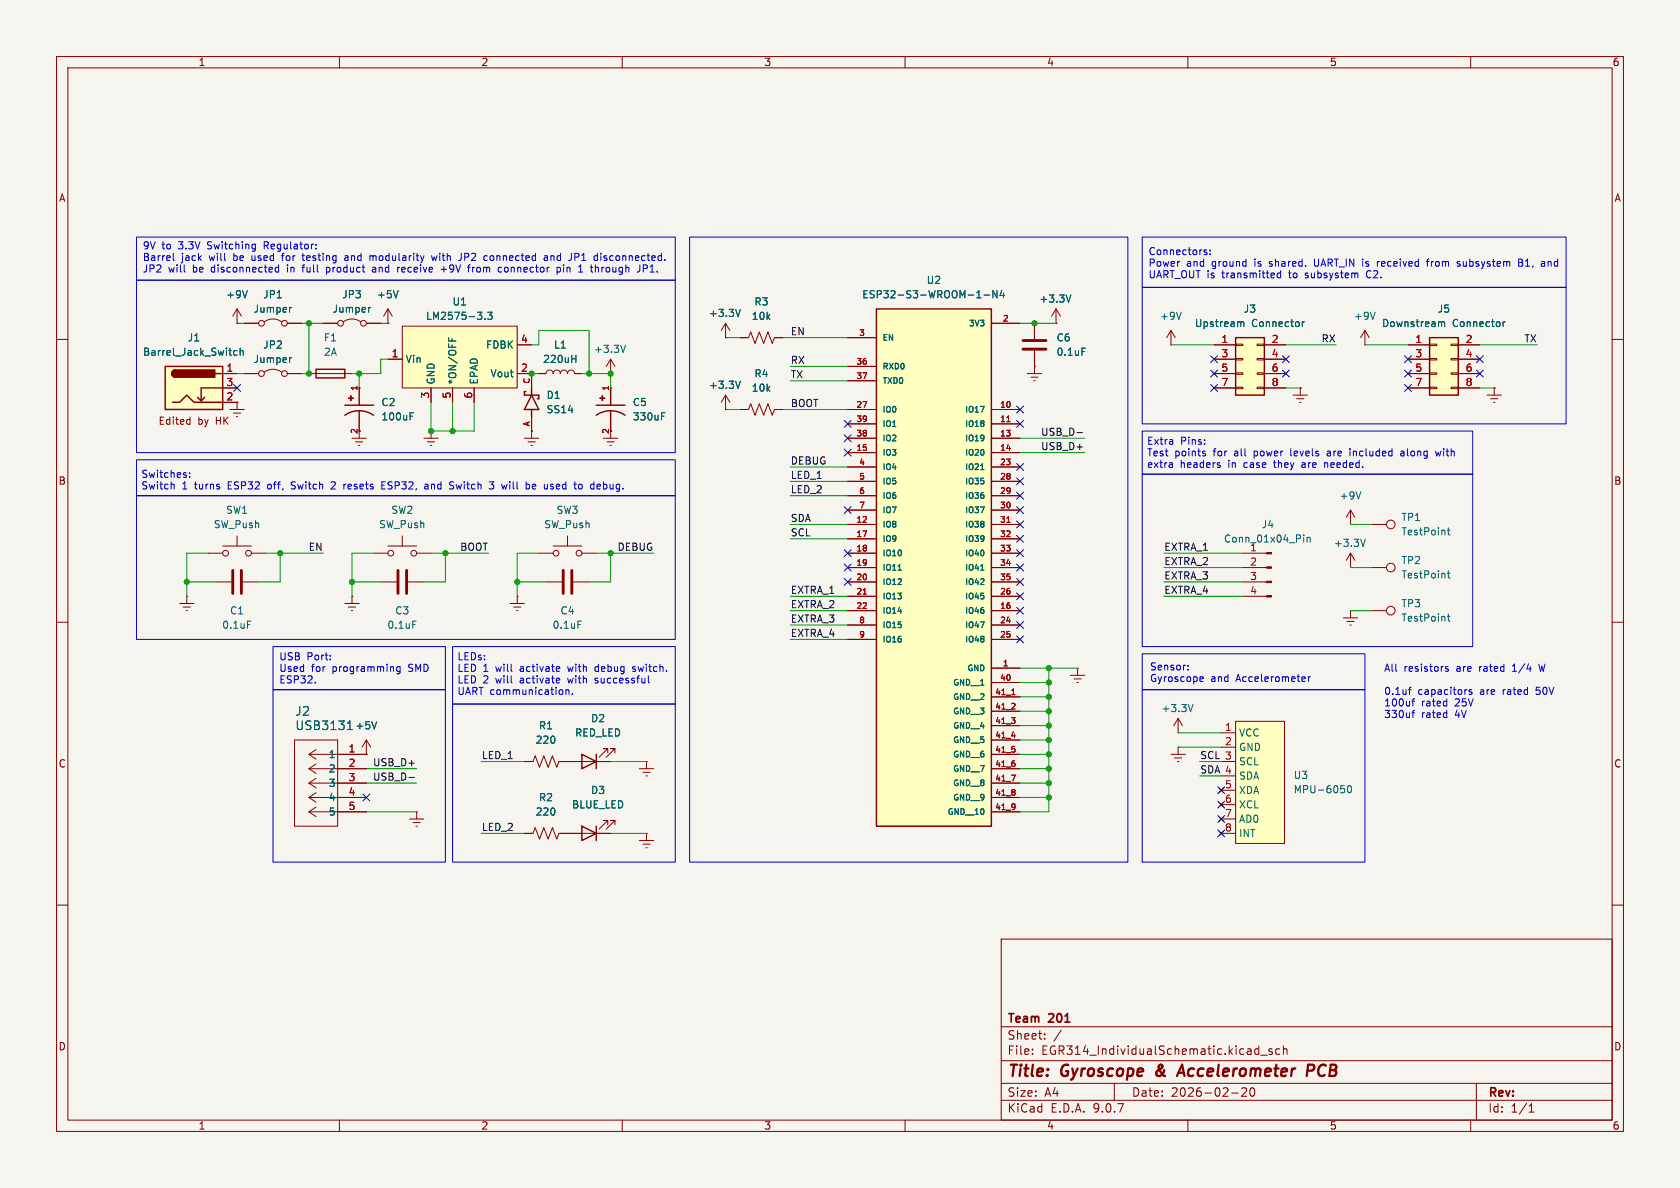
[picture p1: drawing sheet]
<svg xmlns="http://www.w3.org/2000/svg" width="297mm" height="210mm" viewBox="0 0 297 210" stroke-linecap="round" stroke-linejoin="round" font-family="sans-serif">
<path d="M0 0h297v210h-297z" fill="#f5f4ef" stroke="#f5f4ef" stroke-width=".18"/>
<g fill="none" stroke="#840000" stroke-width=".18">
<path d="M10 10h277v190h-277zM12 12h273v186h-273zM60 10v2M110 10v2M160 10v2M210 10v2M260 10v2M128.3 59.7h.1M128.3 57.2l-.8 1.2M128.3 57.2l.7 1.2M128.3 57.2v2.5M182.9 57.2v2.7"/>
<path d="M10 60h2M128.3 72.4h.1M128.3 69.9v2.5M128.3 69.9l-.8 1.2M128.3 69.9l.7 1.2M182.9 62v2.8M285 60h2M10 110h2M285 110h2M10 160h2M177 166h108v32h-108zM285 160h2"/>
<path d="M60 198v2M110 198v2M160 198v2M177 194.5h108M177 191.5h108M177 187.5h108M177 181.5h108M182.5 186.3v.1M182.5 185.5v.1M184.7 183.6v.1M184.7 182.8v.1M187.6 182.1l-1.3 2"/>
<path d="M197 191.5v3M210 198v2M217.7 193.2h1.2M219.5 192.4l.6-.1 .2 .1 .1 .3-.9 1.1h.9M221.1 192.4l.2-.1a.81 .81 0 0 1 .6 .6 .81 .81 0 0 1-.3 .8l-.1 .1a.81 .81 0 0 1-.4-1.4zM222.1 185.4l.4 .1M222.5 184.9v1.5M222.5 186.3l-.4 .1M222.9 186.5h1.1M224.9 185.5l-.4-.1-.2 .2 .1 .2 .5 .2v.3h-.6M226.2 185.5l-.4-.1-.3 .3v.4l.2 .2h.5M226.9 185.5l.2-.1 .4 .1v.9"/>
<path d="M226.9 184.9v1.5M260 198v2M261 191.5v6.5M270.3 196.6h.9M270.3 195.5l.4-.4v1.5"/>
</g>
<path d="M204.6 189.4a.53 .53 0 0 0 0 .7M208.1 190.2l.9-2 .4 2M208.3 189.6h1M231.1 189.3h.8a.55 .55 0 0 0 .4-.5 .55 .55 0 0 0-.3-.6h-.7l-.3 2" fill="none" stroke="#840000" stroke-width=".4"/>
<path d="M180.8 60.2h4.1M180.8 61.7h4.1" fill="none" stroke="#840000" stroke-width=".51"/>
<path d="M130.9 54.7l-.4 1.3M130.9 67.4l-.4 1.3M191.3 61.5h.6" fill="none" stroke="#006464" stroke-width=".18"/>
<path d="M218.4 59.7h5.1v10.2h-5.1z" fill="#ffffc2"/>
<path d="M218.4 59.7h5.1v10.2h-5.1zM93 69.2h-.3v.7h2.5v.6h-.2M94 68.6v1.3M94 72.4v1.3M94 69.9l1.2 2.5h-2.5zM105.4 73.4a4.4 4.4 0 0 1 5.1 0M105.4 71.6h5.1M107.9 68.6v3M107.9 72.6v3.6" fill="none" stroke="#840000" stroke-width=".25"/>
<g fill="none" stroke="#840000" stroke-width=".18">
<path d="M74.9 77.5h2.6M75.6 78.1h1.2M76.1 78.7h.2M76.2 76.2h.1M76.2 76.2v1.3M94 66v2.6M94 73.7v2.5M214.6 61h3.8M214.6 63.5h3.8M214.6 66h3.8M214.6 68.6h3.8M218.4 60.8h1.3v.3h-1.3z"/>
<path d="M218.4 63.4h1.3v.2h-1.3zM218.4 65.9h1.3v.3h-1.3zM218.4 68.5h1.3v.2h-1.3zM222.2 60.8h1.3v.3h-1.3zM222.2 63.4h1.3v.2h-1.3zM222.2 65.9h1.3v.3h-1.3zM222.2 68.5h1.3v.2h-1.3zM223.5 61h3.8M223.5 63.5h3.8M223.5 66h3.8M223.5 68.6h3.8"/>
</g>
<path d="M219.3 56.9v.2M219.3 57.1v.6M219.3 57.1l.2-.2h.3l.1 .8M230.2 56.9v.8M230.6 56.9l-.4 .2M117 73.6h.4M117 73h.6" fill="none" stroke="#006464" stroke-width=".18"/>
<g fill="#840000" stroke="#840000" stroke-width=".18">
<path d="M106.4 69.9h.1v.9h-.1z"/>
<path d="M106 70.3h.9v.2h-.9z"/>
</g>
<path d="M71.1 57.7h20.3v10.9h-20.3z" fill="#ffffc2"/>
<g fill="none" stroke="#840000" stroke-width=".18">
<path d="M71.1 57.7h20.3v10.9h-20.3zM241.3 58.4l-.8 1.3M241.3 58.4l.8 1.3M241.3 58.4v2.6M40.6 72.4h2.6M41.3 73h1.2M41.8 73.7h.2M41.9 71.1h.1M41.9 71.1v1.3M68.6 63.5h2.5M76.2 68.6v2.5M80 68.6v2.5"/>
<path d="M83.8 68.6v2.5M91.4 61h2.6M91.4 66h2.6M241.3 61h.1M262.9 69.9h2.5M263.5 70.5h1.3M264 71.1h.3M264.2 68.6h.1M264.2 68.6v1.3M90.2 106.7h2.5M90.8 107.3h1.3M91.3 108h.3"/>
<path d="M91.4 105.4h.1M91.4 105.4v1.3"/>
</g>
<path d="M79.3 59.7v.6M79.9 59.9v.4M85.7 56.3v.2M86.2 55.2h.8l-.4 .5 .3 .1v.5l-.1 .2-.6-.2M243.1 55.2l-.4 1.3" fill="none" stroke="#006464" stroke-width=".18"/>
<path d="M252.7 59.7h5.1v10.2h-5.1z" fill="#ffffc2"/>
<path d="M252.7 59.7h5.1v10.2h-5.1z" fill="none" stroke="#840000" stroke-width=".25"/>
<g fill="none" stroke="#840000" stroke-width=".18">
<path d="M130.8 59.7h1.5l.4-1 .8 2 .7-2 .8 2 .8-2 .7 2 .4-1h1.5M181.6 66h2.5M182.2 66.7h1.3M182.8 67.3h.2M182.9 64.8h.1M182.9 64.8v1.2M248.9 61h3.8M248.9 63.5h3.8M248.9 66h3.8M248.9 68.6h3.8M252.7 60.8h1.3v.3h-1.3zM252.7 63.4h1.3v.2h-1.3z"/>
<path d="M252.7 65.9h1.3v.3h-1.3zM252.7 68.5h1.3v.2h-1.3zM256.5 60.8h1.3v.3h-1.3zM256.5 63.4h1.3v.2h-1.3zM256.5 65.9h1.3v.3h-1.3zM256.5 68.5h1.3v.2h-1.3zM257.8 61h3.8M257.8 63.5h3.8M257.8 66h3.8M257.8 68.6h3.8M61 106.7h2.5M61.6 107.3h1.3"/>
<path d="M62.1 108h.3M62.2 105.4h.1M62.2 105.4v1.3M67.3 102.9h2.8M72.1 102.9h2.8M96.5 102.9h2.8M101.3 102.9h2.8M64.8 133.4h.1M64.8 130.8l-.8 1.3M64.8 130.8l.7 1.3M64.8 130.8v2.6"/>
</g>
<path d="M254.5 56.9l.3 .2M254.8 57.1l.2-.2h.3l.1 .8M254.8 57.1v.6M265.7 56.9v.8M266.1 56.9l-.4 .2M73 109.8h.6M102.2 109.8h.6M66.6 127.6l-.4 1.2" fill="none" stroke="#006464" stroke-width=".18"/>
<path d="M70.4 100.8v4.1M71.9 100.8v4.1M99.6 100.8v4.1M101.1 100.8v4.1" fill="none" stroke="#840000" stroke-width=".51"/>
<path d="M154.9 54.6h20.4v91.5h-20.4z" fill="#ffffc2"/>
<path d="M154.9 54.6h20.4v91.5h-20.4z" fill="none" stroke="#840000" stroke-width=".25"/>
<g fill="none" stroke="#840000" stroke-width=".18">
<path d="M41.9 57.2h.1M41.9 54.6l-.8 1.3M41.9 54.6l.8 1.3M41.9 54.6v2.6M68.6 57.2h.1M68.6 54.6l-.8 1.3M68.6 54.6l.7 1.3M68.6 54.6v2.6M149.9 59.7h5M175.3 57.2h5M186.7 57.2h.1M186.7 54.6l-.8 1.3"/>
<path d="M186.7 54.6l.8 1.3M186.7 54.6v2.6M43.2 66h2.5M46.7 65.8a2.54 2.54 0 0 1 3.1 0M50.8 66h2.5M92.7 77.5h2.5M93.3 78.1h1.3M93.9 78.7h.2M94 76.2h.1M94 76.2v1.3M106.7 77.5h2.5M107.3 78.1h1.3"/>
<path d="M107.8 78.7h.3M107.9 66h.1M107.9 63.5l-.7 1.3M107.9 63.5l.8 1.3M107.9 63.5v2.5M107.9 76.2v1.3M130.8 72.4h1.5l.4-1 .8 2 .7-2 .8 2 .8-2 .7 2 .4-1h1.5M149.9 64.8h5M149.9 67.3h5M149.9 72.4h5M149.9 74.9h5M149.9 77.5h5"/>
<path d="M175.3 72.4h5M175.3 74.9h5M175.3 77.5h5M149.9 80h5M149.9 82.6h5M149.9 85.1h5M149.9 87.6h5M149.9 90.2h5M149.9 92.7h5M149.9 95.3h5M149.9 97.8h5M175.3 80h5"/>
<path d="M175.3 82.6h5M175.3 85.1h5M175.3 87.6h5M175.3 90.2h5M175.3 92.7h5M175.3 95.3h5M175.3 97.8h5M149.9 100.3h5M149.9 102.9h5M149.9 105.4h5M149.9 108h5M149.9 110.5h5"/>
<path d="M149.9 113h5M175.3 100.3h5M175.3 102.9h5M175.3 105.4h5M175.3 108h5M175.3 110.5h5M175.3 113h5M175.3 118.1h5M52.1 130.8h7.6v15.3h-7.6zM54.6 133.4h10.2M54.6 135.9h10.2M54.6 138.4h10.2"/>
<path d="M54.6 133.4l1.3 .8M54.6 135.9l1.3 .8M54.6 138.4l1.3 .9M55.9 132.5l-1.3 .9M55.9 135l-1.3 .9M55.9 137.6l-1.3 .8M175.3 120.7h5M175.3 123.2h5M175.3 125.7h5M175.3 128.3h5M175.3 130.8h5M175.3 133.4h5"/>
<path d="M175.3 135.9h5M175.3 138.4h5M54.6 141h10.2M54.6 143.5h10.2M54.6 141l1.3 .8M54.6 143.5l1.3 .9M55.9 140.1l-1.3 .9M55.9 142.7l-1.3 .8M72.4 144.8h2.5M73 145.4h1.3M73.5 146.1h.3M73.7 143.5h.1"/>
<path d="M73.7 143.5v1.3M175.3 141h5M175.3 143.5h5"/>
<circle cx="46.2" cy="66" r=".51"/>
<circle cx="50.3" cy="66" r=".51"/>
</g>
<g fill="none" stroke="#006464" stroke-width=".18">
<path d="M43.7 51.4l-.4 1.2M70.4 51.4l-.4 1.2M172.7 52.6h.7M174 52.2h.9M176.3 51.4v1.2l-.8-1.2v1.2M177.1 51.3l-.3 .9h.8M177.4 51.8v.8M189.3 52.1l-.4 1.3M51.6 63.2l-.3 .2M110.6 61l-.4 1.3M173.4 83h.6M158.8 100.8h.5"/>
<path d="M173.4 100.8h.6M61.4 129h.9M61.4 127.9l.5-.5v1.6"/>
</g>
<g fill="none" stroke="#a90000" stroke-width=".18">
<path d="M178 74.5h.6M178 92.3h.6M152.6 105h.6M178.8 125.3h.6M178.8 126.9h.6l-.3 .4M178.8 137h.7l-.4 1M178.9 122.8h.5M178.9 130.1h.6M179.4 124.4v.4M179.4 127.4v.4M179.4 132.4v.5M179.4 135v.4"/>
<path d="M179.4 139.7v.2M179.4 140.1v.4M179.4 142.2v.7M179.4 142.5v.1"/>
</g>
<path d="M29.2 64.8h10.2v7.6h-10.2z" fill="#ffffc2"/>
<path d="M29.2 64.8h10.2v7.6h-10.2zM30.5 71.1h1.2l1.3-1.2 1.3 1.2h5.1M31 65.4a.64 .64 0 0 0-.6 .6 .64 .64 0 0 0 .6 .7M36.2 70.2l-.6 .7M38.1 66h1.3M39.4 68.6h-3.8v2.3l-.7-.7M55.9 65.3h5.1v1.5h-5.1zM61 73.4a4.4 4.4 0 0 1 5 0M61 71.6h5M63.5 68.6v3M63.5 72.6v3.6" fill="none" stroke="#840000" stroke-width=".25"/>
<g fill="#840000" stroke="#840000" stroke-width=".25">
<path d="M30.5 65.6l.5-.2v1.3a.63 .63 0 0 1-.6-.4 .63 .63 0 0 1 .1-.7z"/>
<path d="M31 65.4h7v1.3h-7z"/>
</g>
<g fill="none" stroke="#840000" stroke-width=".18">
<path d="M43.2 57.2h2.5M46.7 56.9a2.54 2.54 0 0 1 3.1 0M50.8 57.2h2.5M57.1 57.2h2.6M60.7 56.9a2.54 2.54 0 0 1 3.1 0M64.8 57.2h2.5M33.2 74.2h.4M33.6 73.7v1.3M33.6 74.9l-.4 .1M39.4 66h2.5M39.4 68.6h2.5M39.4 71.1h2.5"/>
<path d="M54.6 66h7.6M62.2 77.5h2.6M62.9 78.1h1.2M63.4 78.7h.2M63.5 76.2v1.3M95.2 66h1.3a.64 .64 0 0 1 .7-.6 .64 .64 0 0 1 .6 .6 .64 .64 0 0 1 .6-.6 .64 .64 0 0 1 .7 .6 .64 .64 0 0 1 .6-.6 .64 .64 0 0 1 .6 .6 .64 .64 0 0 1 .7-.6 .64 .64 0 0 1 .6 .6h1.3M36.8 97.8h2.6M39.4 96.5h5M41.9 94.7v1.8M44.4 97.8h2.6M66 97.8h2.6M68.6 96.5h5.1"/>
<path d="M71.1 94.7v1.8M73.7 97.8h2.5M219.7 97.8h4.2M238.8 97.8l-.8 1.3M238.8 97.8l.7 1.3M238.8 97.8v2.5M242.6 92.7h2.5M31.7 106.7h2.6M32.4 107.3h1.3M32.9 108h.2M33 105.4h.1M33 105.4v1.3"/>
<path d="M38.1 102.9h2.8M42.9 102.9h2.8M189.2 119.4h2.6M190.5 118.1h.1M190.5 118.1v1.3M219.7 102.9h4.2M219.7 100.3h4.2M219.7 105.4h4.2M238.8 100.3h.1M113 135.9h2.6M113.7 136.5h1.2M114.2 137.2h.2"/>
<path d="M114.3 134.6h.1M114.3 134.6v1.3M189.9 120h1.2M190.4 120.7h.2M207 133.4h2.5M207.6 134h1.3M208.2 134.6h.2M208.3 129.5h.1M208.3 132.1h.1M208.3 127l-.8 1.3M208.3 127l.7 1.3M208.3 127v2.5"/>
<path d="M208.3 132.1v1.3"/>
<circle cx="46.2" cy="57.2" r=".51"/>
<circle cx="50.3" cy="57.2" r=".51"/>
<circle cx="60.2" cy="57.2" r=".51"/>
<circle cx="64.3" cy="57.2" r=".51"/>
<circle cx="39.9" cy="97.8" r=".51"/>
<circle cx="43.9" cy="97.8" r=".51"/>
<circle cx="69.1" cy="97.8" r=".51"/>
<circle cx="73.2" cy="97.8" r=".51"/>
<circle cx="245.9" cy="92.7" r=".76"/>
</g>
<g fill="none" stroke="#006464" stroke-width=".18">
<path d="M51.6 54.3l-.3 .2M65.5 54.3l-.3 .2M41.9 62h-.4l-.2 .2 .1 .5h.5M42.5 62.1l.1-.1h.3l.1 .8M42.5 61.5v1.3M72.5 73.6h.4M72.5 73h.6M101.1 63.4h.7M101.8 62.8v1.3M230.5 94.6v.1M230.5 95v.8M231.1 95v.8"/>
<path d="M231.1 95.1l.2-.1h.3v.8M241.4 95.3l-.4 1.3M255.9 93.7h.4M256 93.3v1.1l.3 .2M43.8 109.8h.6M210.9 124.5l-.4 1.3"/>
</g>
<path d="M41.1 100.8v4.1M42.7 100.8v4.1" fill="none" stroke="#840000" stroke-width=".51"/>
<g fill="#840000" stroke="#840000" stroke-width=".18">
<path d="M62 69.9h.1v.9h-.1z"/>
<path d="M61.6 70.3h.9v.2h-.9z"/>
<path d="M223.9 97.7h.9v.2h-.9z"/>
<path d="M223.9 100.2h.9v.3h-.9z"/>
<path d="M223.9 102.7h.9v.3h-.9z"/>
<path d="M223.9 105.3h.9v.2h-.9z"/>
</g>
<path d="M218.4 127.5h8.7v21.6h-8.7z" fill="#ffffc2"/>
<g fill="none" stroke="#840000" stroke-width=".18">
<path d="M41.9 57.2h.1M43.2 57.2h2.5M50.8 57.2h2.5M57.1 57.2h2.6M64.8 57.2h2.5M68.6 57.2h.1M128.3 59.7h.1M130.8 59.7h1.3M137.2 59.7h1.2M149.9 59.7h5M175.3 57.2h5M182.9 57.2v2.7"/>
<path d="M186.7 57.2h.1M207 58.4l-.8 1.3M207 58.4l.8 1.3M207 58.4v2.6M39.4 71.1h2.5M39.4 66h2.5M39.4 68.6h2.5M41.9 71.1h.1M43.2 66h2.5M50.8 66h2.5M68.6 63.5h2.5M76.2 68.6v2.5"/>
<path d="M80 68.6v2.5M83.8 68.6v2.5M91.4 61h2.6M91.4 66h2.6v2.6M94 76.2h.1M94 73.7v2.5M95.2 66h1.3M101.6 66h1.3M128.3 72.4h.1M130.8 72.4h1.3M137.2 72.4h1.2M149.9 64.8h5"/>
<path d="M149.9 67.3h5M149.9 72.4h5M149.9 74.9h5M149.9 77.5h5M175.3 72.4h5M175.3 74.9h5M175.3 77.5h5M182.9 64.8h.1M182.9 62v2.8M207 61h.1M214.6 61h3.8M214.6 63.5h3.8"/>
<path d="M214.6 66h3.8M214.6 68.6h3.8M223.5 61h3.8M223.5 63.5h3.8M223.5 66h3.8M223.5 68.6h3.8M228.6 69.9h2.5M229.2 70.5h1.3M229.7 71.1h.3M229.9 68.6h.1M229.9 68.6v1.3M248.9 61h3.8"/>
<path d="M248.9 63.5h3.8M248.9 66h3.8M248.9 68.6h3.8M257.8 61h3.8M257.8 63.5h3.8M257.8 66h3.8M257.8 68.6h3.8M264.2 68.6h.1M95.2 97.8h2.6M97.8 96.5h5.1M100.3 94.7v1.8M102.9 97.8h2.5"/>
<path d="M149.9 97.8h5M149.9 80h5M149.9 82.6h5M149.9 85.1h5M149.9 87.6h5M149.9 90.2h5M149.9 92.7h5M149.9 95.3h5M175.3 97.8h5M175.3 80h5M175.3 82.6h5M175.3 85.1h5"/>
<path d="M175.3 87.6h5M175.3 90.2h5M175.3 92.7h5M175.3 95.3h5M238.8 92.7h.1M238.8 90.2l-.8 1.2M238.8 90.2l.7 1.2M238.8 90.2v2.5M149.9 108h5M149.9 110.5h5M149.9 100.3h5M149.9 102.9h5"/>
<path d="M149.9 105.4h5M149.9 113h5M175.3 108h5M175.3 110.5h5M175.3 100.3h5M175.3 102.9h5M175.3 105.4h5M175.3 113h5M175.3 118.1h5M237.5 109.2h2.5M238.1 109.9h1.3M238.6 110.5h.3"/>
<path d="M238.8 108h.1M238.8 108v1.2M242.6 108h2.5M242.6 100.3h2.5M59.7 133.4h5.1M59.7 135.9h5.1M59.7 138.4h5.1M64.8 133.4h.1M92.7 134.6h1.5l.4-1 .8 2 .7-2 .8 2 .8-2 .7 2 .4-1h9.1M107.4 133.1v-.8h-.7h.7l-1.5 1.6M108.7 133.1v-.8h-.8h.8l-1.5 1.6M175.3 120.7h5"/>
<path d="M175.3 123.2h5M175.3 125.7h5M175.3 128.3h5M175.3 130.8h5M175.3 133.4h5M175.3 135.9h5M175.3 138.4h5M215.5 139.3l.8 .8M215.9 129.5h2.5M215.9 132.1h2.5M215.9 134.6h2.5M215.9 137.2h2.5"/>
<path d="M215.9 139.7h2.5M216.3 139.3l-.8 .8M218.4 127.5h8.7v21.6h-8.7zM59.7 141h5.1M59.7 143.5h5.1M92.7 147.3h1.5l.4-1 .8 2 .7-2 .8 2 .8-2 .7 2 .4-1h9.1M107.4 145.8v-.8h-.7h.7l-1.5 1.6M108.7 145.8v-.8h-.8h.8l-1.5 1.6M113 148.6h2.6M113.7 149.2h1.2M114.2 149.9h.2M114.3 147.3h.1"/>
<path d="M114.3 147.3v1.3M175.3 141h5M175.3 143.5h5M215.5 141.9l.8 .7M215.5 144.4l.8 .8M215.5 146.9l.8 .8M215.9 142.2h2.5M215.9 144.8h2.5M215.9 147.3h2.5M216.3 141.9l-.8 .7M216.3 144.4l-.8 .8M216.3 146.9l-.8 .8"/>
<circle cx="98.3" cy="97.8" r=".51"/>
<circle cx="102.4" cy="97.8" r=".51"/>
<circle cx="245.9" cy="100.3" r=".76"/>
<circle cx="245.9" cy="107.9" r=".76"/>
</g>
<g fill="none" stroke="#006464" stroke-width=".18">
<path d="M43.7 51.4l-.4 1.2M51.6 54.3l-.3 .2M65.5 54.3l-.3 .2M70.4 51.4l-.4 1.2M79.3 59.7v.6M79.9 59.9v.4M85.7 56.3v.2M86.2 55.2h.8l-.4 .5 .3 .1v.5l-.1 .2-.6-.2M130.9 54.7l-.4 1.3M172.7 52.6h.7M174 52.2h.9M176.3 51.4v1.2l-.8-1.2v1.2"/>
<path d="M177.1 51.3l-.3 .9h.8M177.4 51.8v.8M189.3 52.1l-.4 1.3M208.8 55.2l-.4 1.3M219.3 56.9v.2M219.3 57.1l.2-.2h.3l.1 .8M219.3 57.1v.6M230.2 56.9v.8M230.6 56.9l-.4 .2M254.5 56.9l.3 .2M254.8 57.1l.2-.2h.3l.1 .8M254.8 57.1v.6"/>
<path d="M265.7 56.9v.8M266.1 56.9l-.4 .2M41.9 62h-.4l-.2 .2 .1 .5h.5M42.5 62.1l.1-.1h.3l.1 .8M42.5 61.5v1.3M51.6 63.2l-.3 .2M72.5 73.6h.4M72.5 73h.6M101.1 63.4h.7M101.8 62.8v1.3M117 73.6h.4M117 73h.6"/>
<path d="M130.9 67.4l-.4 1.3M191.3 61.5h.6M173.4 83h.6M240.6 86.9l-.4 1.3M158.8 100.8h.5M173.4 100.8h.6M255.9 109h.4M255.9 101.3h.4M256 100.9v1.1l.3 .2M256 108.5v1.1l.3 .2M61.4 129h.9M61.4 127.9l.5-.5v1.6"/>
<path d="M66.6 127.6l-.4 1.2M237.1 138.9h.6M237.6 139.4l.1 .2-.1 .5M238.3 139l.2-.1a.68 .68 0 0 1 .4 .6 .68 .68 0 0 1-.4 .7l-.2-.2-.1-.3z"/>
</g>
<path d="M102.9 133.4l2.5 1.2-2.5 1.3zM105.4 133.4v2.5M102.9 146.1l2.5 1.2-2.5 1.3zM105.4 146.1v2.5" fill="none" stroke="#840000" stroke-width=".25"/>
<path d="M190.4 76.5h1M72.3 137.4h1" fill="none" stroke="#0f0f0f" stroke-width=".18"/>
<g fill="none" stroke="#009600" stroke-width=".18">
<path d="M41.9 57.2h1.3M53.3 57.2h3.8M54.6 57.2v8.8h-1.3M67.3 57.2h1.3M128.3 59.7h2.5M138.4 59.7h11.5M180.3 57.2h6.4M41.9 66h1.3M63.5 66v2.6M68.6 63.5h-1.3v2.5h-5.1M76.2 71.1v5.1h7.6v-5.1M80 71.1v5.1"/>
<path d="M94 61h1.2v-2.6h8.9v7.6M94 66h1.2M102.9 66h5v2.6M128.3 72.4h2.5M138.4 72.4h11.5M139.7 64.8h10.2M139.7 67.3h10.2M180.3 77.5h11.5M207 61h7.6M227.3 68.6h2.6M227.3 61h8.9M241.3 61h7.6"/>
<path d="M261.6 68.6h2.6M261.6 61h10.2M36.8 97.8h-3.8v7.6M47 97.8h10.1M49.5 97.8v5.1h-3.8M66 97.8h-3.8v7.6M76.2 97.8h10.2M78.7 97.8v5.1h-3.8M95.2 97.8h-3.8v7.6M105.4 97.8h10.2M107.9 97.8v5.1h-3.8M139.7 92.7h10.2"/>
<path d="M139.7 87.6h10.2M139.7 95.3h10.2M139.7 85.1h10.2M139.7 82.6h10.2M180.3 80h11.5M205.7 97.8h14M238.8 92.7h3.8M33 102.9h5.1M62.2 102.9h5.1M91.4 102.9h5.1M139.7 108h10.2M139.7 113h10.2"/>
<path d="M139.7 110.5h10.2M139.7 105.4h10.2M180.3 118.1h10.2M185.4 118.1v25.4h-5.1M205.7 100.3h14M205.7 105.4h14M205.7 102.9h14M238.8 100.3h3.8M238.8 108h3.8M64.8 138.4h8.9M64.8 135.9h8.9M85.1 134.6h7.6"/>
<path d="M107.9 134.6h6.4M180.3 123.2h5.1M180.3 125.7h5.1M180.3 120.7h5.1M180.3 138.4h5.1M180.3 135.9h5.1M180.3 133.4h5.1M180.3 130.8h5.1M180.3 128.3h5.1M208.3 132.1h7.6M208.3 129.5h7.6M212.1 134.6h3.8"/>
<path d="M212.1 137.2h3.8M64.8 143.5h8.9M85.1 147.3h7.6M107.9 147.3h6.4M180.3 141h5.1"/>
</g>
<g fill="none" stroke="#000084" stroke-width=".18">
<path d="M41.3 68l1.2 1.2M42.5 68l-1.2 1.2M149.3 74.3l1.2 1.2M149.3 76.9l1.2 1.2M149.3 79.4l1.2 1.2M150.5 74.3l-1.2 1.2M150.5 76.9l-1.2 1.2M150.5 79.4l-1.2 1.2M179.7 74.3l1.2 1.2M179.7 71.8l1.2 1.2M180.9 71.8l-1.2 1.2M180.9 74.3l-1.2 1.2"/>
<path d="M214 65.4l1.2 1.2M214 62.9l1.2 1.2M214 68l1.2 1.2M215.2 62.9l-1.2 1.2M215.2 65.4l-1.2 1.2M215.2 68l-1.2 1.2M226.7 65.4l1.2 1.2M226.7 62.9l1.2 1.2M227.9 65.4l-1.2 1.2M227.9 62.9l-1.2 1.2M248.3 68l1.2 1.2M248.3 65.4l1.2 1.2"/>
<path d="M248.3 62.9l1.2 1.2M249.5 68l-1.2 1.2M249.5 65.4l-1.2 1.2M249.5 62.9l-1.2 1.2M261 62.9l1.2 1.2M261 65.4l1.2 1.2M262.2 62.9l-1.2 1.2M262.2 65.4l-1.2 1.2M149.3 97.2l1.2 1.2M149.3 99.7l1.2 1.2M149.3 89.6l1.2 1.2M150.5 97.2l-1.2 1.2"/>
<path d="M150.5 99.7l-1.2 1.2M150.5 89.6l-1.2 1.2M179.7 92.1l1.2 1.2M179.7 97.2l1.2 1.2M179.7 94.6l1.2 1.3M179.7 99.7l1.2 1.2M179.7 89.6l1.2 1.2M179.7 84.5l1.2 1.2M179.7 81.9l1.2 1.3M179.7 87l1.2 1.2M180.9 92.1l-1.2 1.2M180.9 97.2l-1.2 1.2"/>
<path d="M180.9 94.6l-1.2 1.3M180.9 99.7l-1.2 1.2M180.9 89.6l-1.2 1.2M180.9 84.5l-1.2 1.2M180.9 81.9l-1.2 1.3M180.9 87l-1.2 1.2M149.3 102.3l1.2 1.2M150.5 102.3l-1.2 1.2M179.7 102.3l1.2 1.2M179.7 104.8l1.2 1.2M179.7 112.4l1.2 1.2M179.7 107.3l1.2 1.3"/>
<path d="M179.7 109.9l1.2 1.2M180.9 112.4l-1.2 1.2M180.9 102.3l-1.2 1.2M180.9 104.8l-1.2 1.2M180.9 107.3l-1.2 1.3M180.9 109.9l-1.2 1.2M215.3 139.1l1.2 1.2M216.5 139.1l-1.2 1.2M64.2 140.4l1.2 1.2M65.4 140.4l-1.2 1.2M215.3 146.7l1.2 1.2M215.3 141.6l1.2 1.2"/>
<path d="M215.3 144.2l1.2 1.2M216.5 146.7l-1.2 1.2M216.5 141.6l-1.2 1.2M216.5 144.2l-1.2 1.2"/>
</g>
<g fill="none" stroke="#0000c2" stroke-width=".18">
<path d="M24.1 41.9h95.3v7.6h-95.3zM24.1 49.5h95.3v30.5h-95.3zM30.6 44.8v1.1l.2 .1M32.6 48l.1 .1M45 43.2h.1M45.1 43.2v1l-.1 .2M45.1 43.9l-.1 .1M49.3 46.8v1.3M49.3 47.3l-.4-.1-.2 .3 .1 .5h.5M49.9 45v1M53.4 47.2h.5M53.5 44.8v1.1l.4 .1"/>
<path d="M53.6 46.9l-.1 1.2M55.8 43.9v.1M55.8 43.2v.1M57.7 48l.4 .1M57.7 47.2v1.3M61 45.3h.5M61.5 45.5l-.4 .1-.2 .1 .2 .3h.4M65.5 45.3l.3-.1 .1 .2M65.9 45.4v.6M66.1 45.2l-.2 .2M66.2 47.2l-.3 .1M66.4 47.5l-.4 .1-.2 .2 .2 .3 .4-.1"/>
<path d="M70.4 47.3v.1M71.1 47.3v.7M71.6 47.5l-.6 .2M76.3 45.2l.2 .8 .3-.6 .2 .6 .3-.8M78 47.6h.9M78.5 47.1v1M81.5 44.8v.9l-.1 .3M82.2 45.4h.4M82.6 44.8h-.4v1.2M83.5 47.2v.9M83.9 47.2l-.4 .3M87.1 45.2l-.4 .1-.1 .1 .1 .5 .4 .1"/>
<path d="M88.3 47.2l.4 .1M88.7 48l-.4 .1M89.6 47.2l-.3 .1-.1 .2v.5l.4 .1M96.2 45.3h.5l.1 .7M96.8 45.5l-.4 .1-.2 .1 .2 .3h.4M97.4 45.2v.8M97.8 45.2l-.4 .1M98.5 47.3l.3-.1 .3 .3-.1 .5h-.5M98.5 47.2v1.3M99.6 47.2v.9M101.6 44.8h.5l.3 .2M102.4 45.2l-.3 .2h-.5"/>
<path d="M106.2 44.8v.1M106.2 45.2v.8M106.8 46h.3M107.1 45.2l-.3 .2v.2h.3M113.7 46.8v1.3M114.4 46.9v.3l-.1 .2-.6 .1M121.9 41.9h77.5v110.5h-77.5zM201.9 41.9h75v8.9h-75zM201.9 50.8h75v24.1h-75zM212.9 44.5l.4 .2 .1 .1-.2 .2h-.4M212.9 44.2h.4M213.9 44.9v.1"/>
<path d="M213.9 44.2v.2M226.4 47.8v1.3M226.4 48.3h-.4l-.2 .2 .1 .5h.5M232.4 45.8v1l.2 .3M241.6 48.1v.5l.2 .4M243.9 46.2l-.4 .3M252.2 46.2h.4M252.6 45.8l-.3 .2v1.1M257.6 46.5l.5 .3-.1 .3-.4-.1M258.1 46.3l-.3-.1-.2 .2M268.5 45.8h.4l.2 .2-.2 .4 .2 .1 .1 .3-.2 .3h-.5zM268.5 46.4h.4"/>
<path d="M273.7 46.2v.9M273.9 46.2l-.2 .1M201.9 76.2h58.4v7.6h-58.4zM212.8 79.7l.3 .1M228.2 79.3v1.1l.2 .2M235 79.7l-.3 .1M238.7 79.3v.1M238.7 79.7v.9M247.7 79.8h.4l.1 .8M253.8 79.7l.2 .9 .3-.6 .2 .6 .2-.9M24.1 81.3h95.3v6.3h-95.3zM24.1 87.6h95.3v25.4h-95.3z"/>
<path d="M30.4 85.6l.4 .2v.6M32.9 84v.3M33.5 84.3v.1M33.5 83.6v.1M51.5 86.4h.2M51.7 85.2l-.2 .2 .2 .4M59 85.2l-.4 .1M59.2 85.7l-.7 .7h.8M61.2 85.6l-.3 .1M67.5 85.8h.4M68.1 85.2h-.6v1.2h.6M75.1 85.7h.5l.1 .7"/>
<path d="M75.1 86.4h.6M75.7 85.9l-.6 .1M79.7 85.2h.5M80 85.8l.2 .3-.2 .3M80.6 85.6l.3 .8M86.5 85.2h.8l-.4 .5 .3 .1 .1 .4-.3 .2h-.3M90.1 85.2v.1M90.1 85.6v.8M94.1 86l.6-.1v-.2l-.4-.1-.2 .2 .1 .6h.5M97.7 86l.2 .2-.2 .2M97.7 85.6l.1 .1M106.7 85.2v1.2"/>
<path d="M106.7 86.4h.1M106.8 85.6l-.1 .1M201.9 83.8h58.4v30.5h-58.4zM207.1 81.8l.2 .2v.6M207.3 82.6h-.2M207.3 82.1l-.2 .1M212.8 80.2h.3v.2l-.1 .2h-.3M215.6 82.2l.1 .2-.1 .2M215.6 81.8l.1 .1M230.3 81.8l-.1 .1M230.3 82.2l-.2 .1 .2 .3M234.2 81.8v.8"/>
<path d="M234.5 81.8l-.3 .1M235.1 80.1h-.3l-.2 .2 .1 .2 .4 .1M248.2 80l-.4 .1-.2 .2 .2 .3 .4-.1M48.3 114.3h30.4v7.6h-30.4zM70.7 117.9l-.3-.1-.3 .3 .1 .5h.5M70.7 117.8v1.1l-.2 .2h-.3M80 114.3h39.4v10.2h-39.4zM98.8 117.8l.2 .3-.7 .2M98.8 119.9l.2 .3-.7 .1M98.9 118.6l-.1 .1M105.3 117.9l-.1 .2 .1 .5M105.4 119.9l-.2 .2 .2 .2"/>
<path d="M111.8 118.6l.4 .1M112.2 117.8l-.4 .2 .1 .2 .3 .1M114.6 119.5v1.1l.2 .1M201.9 115.6h39.4v6.3h-39.4zM210 118.3v.1M210 117.6v.2M212.2 119.7l.4-.1 .1 .3-.6 .2M230.6 119.6l.2 .3-.6 .2M231.3 119.6v.9M231.7 119.6l-.4 .3M256 117.9l-.3-.1-.2 .2 .1 .2 .4 .1v.3h-.5M267.4 118.7h.7"/>
<path d="M267.5 117.7l-.1 .1M272 117.4l.3 1.3M48.3 121.9h30.4v30.5h-30.4zM55.7 120.6v.1M80 124.5h39.4v27.9h-39.4zM98.9 120.7h-.1M99.4 122.1v.6M100 121.9v.9M100 122.1l.2-.2 .3 .1 .1 .8M101.2 122.7v.1M105.2 120.7h.1M201.9 121.9h39.4v30.5h-39.4z"/>
<path d="M212.2 120.4h.5M230.7 120.4l-.1 .1M249 121.9h.5M249.5 121.5l-.3 .2v1.1M249.6 124h.5M249.6 126h.5M250.1 123.5l-.3 .2v1.1M250.1 125.6l-.3 .2v1M259.2 121.9h.1M260.2 122l-.3-.1-.2 .2 .1 .2 .4 .1v.3h-.5"/>
</g>
<g fill="none" stroke="#a90000" stroke-width=".18">
<path d="M178 74.5h.6M178 92.3h.6M152.6 105h.6M178.8 125.3h.6M178.8 126.9h.6l-.3 .4M178.8 137h.7l-.4 1M178.9 122.8h.5M178.9 130.1h.6M179.4 124.4v.4M179.4 127.4v.4M179.4 132.4v.5M179.4 135v.4"/>
<path d="M179.4 139.7v.2M179.4 140.1v.4M179.4 142.2v.7M179.4 142.5v.1"/>
</g>
<g fill="#009600" stroke="#009600" stroke-width=".18">
<circle cx="185.4" cy="120.7" r=".46"/>
<circle cx="185.4" cy="118.1" r=".46"/>
<circle cx="185.4" cy="138.4" r=".46"/>
<circle cx="185.4" cy="125.7" r=".46"/>
<circle cx="185.4" cy="130.8" r=".46"/>
<circle cx="185.4" cy="133.4" r=".46"/>
<circle cx="185.4" cy="128.3" r=".46"/>
<circle cx="185.4" cy="141" r=".46"/>
<circle cx="185.4" cy="135.9" r=".46"/>
<circle cx="185.4" cy="123.2" r=".46"/>
<circle cx="182.9" cy="57.2" r=".46"/>
<circle cx="107.9" cy="66" r=".46"/>
<circle cx="94" cy="66" r=".46"/>
<circle cx="104.1" cy="66" r=".46"/>
<circle cx="107.9" cy="97.8" r=".46"/>
<circle cx="91.4" cy="102.9" r=".46"/>
<circle cx="33" cy="102.9" r=".46"/>
<circle cx="76.2" cy="76.2" r=".46"/>
<circle cx="80" cy="76.2" r=".46"/>
<circle cx="62.2" cy="102.9" r=".46"/>
<circle cx="78.7" cy="97.8" r=".46"/>
<circle cx="49.5" cy="97.8" r=".46"/>
<circle cx="54.6" cy="66" r=".46"/>
<circle cx="54.6" cy="57.2" r=".46"/>
<circle cx="63.5" cy="66" r=".46"/>
</g>
<g font-size="2.8" fill="#840000">
<text x="178" y="190.9">Title:</text>
<text x="187.7" y="190.9">Gyroscope</text>
<text x="205.2" y="190.9">&amp;</text>
<text x="210" y="190.9">Accelerometer</text>
<text x="233.5" y="190.9">PCB</text>
</g>
<g font-size="2.1" fill="#006464">
<text x="52.1" y="126.7">J2</text>
<text x="52.1" y="129.3">USB3131</text>
</g>
<g font-size="2.1" fill="#840000">
<text x="178" y="184">Sheet:</text>
<text x="178" y="181.2">Team</text>
<text x="185.5" y="181.2">201</text>
<text x="178" y="186.7">File:</text>
<text x="184.1" y="186.7">EGR314_IndividualSchematic.kicad_sch</text>
<text x="178" y="196.9">KiCad</text>
<text x="178" y="194.1">Size:</text>
<text x="184.7" y="194.1">A4</text>
<text x="185.7" y="196.9">E.D.A.</text>
<text x="193.3" y="196.9">9.0.7</text>
<text x="200" y="194.1">Date:</text>
<text x="207" y="194.1">2026-02-20</text>
<text x="263" y="194.3">Rev:</text>
<text x="263" y="196.9">Id:</text>
<text x="267.1" y="196.9">1/1</text>
</g>
<g font-size="1.8" fill="#840000">
<text x="35" y="11.9">1</text>
<text x="85" y="11.9">2</text>
<text x="135" y="11.9">3</text>
<text x="185" y="11.9">4</text>
<text x="235" y="11.9">5</text>
<text x="285" y="11.9">6</text>
<text x="10.3" y="35.9">A</text>
<text x="285.3" y="35.9">A</text>
<text x="27.9" y="75.3">Edited</text>
<text x="35" y="75.3">by</text>
<text x="38.3" y="75.3">HK</text>
<text x="10.3" y="85.9">B</text>
<text x="285.3" y="85.9">B</text>
<text x="10.3" y="135.9">C</text>
<text x="285.3" y="135.9">C</text>
<text x="10.3" y="185.9">D</text>
<text x="285.3" y="185.9">D</text>
<text x="35" y="199.9">1</text>
<text x="85" y="199.9">2</text>
<text x="135" y="199.9">3</text>
<text x="185" y="199.9">4</text>
<text x="235" y="199.9">5</text>
<text x="285" y="199.9">6</text>
</g>
<g font-size="1.8" fill="#0000c2">
<text x="25.1" y="44.3">9V</text>
<text x="25.1" y="46.3">Barrel</text>
<text x="28.6" y="44.3">to</text>
<text x="31.7" y="44.3">3.3V</text>
<text x="32.1" y="46.3">jack</text>
<text x="36.9" y="44.3">Switching</text>
<text x="37.1" y="46.3">will</text>
<text x="41.5" y="46.3">be</text>
<text x="44.9" y="46.3">used</text>
<text x="47.1" y="44.3">Regulator:</text>
<text x="50.5" y="46.3">for</text>
<text x="54.4" y="46.3">testing</text>
<text x="62" y="46.3">and</text>
<text x="66.6" y="46.3">modularity</text>
<text x="77.8" y="46.3">with</text>
<text x="82.8" y="46.3">JP2</text>
<text x="87.4" y="46.3">connected</text>
<text x="98.3" y="46.3">and</text>
<text x="102.9" y="46.3">JP1</text>
<text x="107.5" y="46.3">disconnected.</text>
<text x="202.9" y="45.3">Connectors:</text>
<text x="202.9" y="47.3">Power</text>
<text x="209.7" y="47.3">and</text>
<text x="214.4" y="47.3">ground</text>
<text x="222.1" y="47.3">is</text>
<text x="224.9" y="47.3">shared.</text>
<text x="233" y="47.3">UART_IN is</text>
<text x="244.5" y="47.3">received</text>
<text x="253.6" y="47.3">from</text>
<text x="259.1" y="47.3">subsystem</text>
<text x="270.1" y="47.3">B1,</text>
<text x="274.4" y="47.3">and</text>
<text x="25.1" y="48.4">JP2</text>
<text x="29.8" y="48.4">will</text>
<text x="34.2" y="48.4">be</text>
<text x="37.6" y="48.4">disconnected</text>
<text x="51.2" y="48.4">in</text>
<text x="54.2" y="48.4">full</text>
<text x="58.5" y="48.4">product</text>
<text x="66.9" y="48.4">and</text>
<text x="71.5" y="48.4">receive</text>
<text x="79.4" y="48.4">+9V</text>
<text x="84.4" y="48.4">from</text>
<text x="90" y="48.4">connector</text>
<text x="100.5" y="48.4">pin</text>
<text x="104.6" y="48.4">1</text>
<text x="107" y="48.4">through</text>
<text x="115.4" y="48.4">JP1.</text>
<text x="202.9" y="49.4">UART_OUT is</text>
<text x="216.2" y="49.4">transmitted</text>
<text x="228.2" y="49.4">to</text>
<text x="231.2" y="49.4">subsystem</text>
<text x="242.2" y="49.4">C2.</text>
<text x="202.7" y="78.8">Extra</text>
<text x="202.7" y="80.9">Test</text>
<text x="202.7" y="82.9">extra</text>
<text x="207.7" y="80.9">points</text>
<text x="208.6" y="82.9">headers</text>
<text x="208.7" y="78.8">Pins:</text>
<text x="214.6" y="80.9">for</text>
<text x="217.2" y="82.9">in</text>
<text x="218.5" y="80.9">all</text>
<text x="220.2" y="82.9">case</text>
<text x="222.1" y="80.9">power</text>
<text x="225.7" y="82.9">they</text>
<text x="228.8" y="80.9">levels</text>
<text x="230.8" y="82.9">are</text>
<text x="235" y="82.9">needed.</text>
<text x="235.5" y="80.9">are</text>
<text x="239.7" y="80.9">included</text>
<text x="248.9" y="80.9">along</text>
<text x="255.3" y="80.9">with</text>
<text x="24.9" y="84.7">Switches:</text>
<text x="24.9" y="86.7">Switch</text>
<text x="32.2" y="86.7">1</text>
<text x="34.6" y="86.7">turns</text>
<text x="40.6" y="86.7">ESP32</text>
<text x="47.8" y="86.7">off,</text>
<text x="52.2" y="86.7">Switch</text>
<text x="59.4" y="86.7">2</text>
<text x="61.8" y="86.7">resets</text>
<text x="68.7" y="86.7">ESP32,</text>
<text x="76.6" y="86.7">and</text>
<text x="81.2" y="86.7">Switch</text>
<text x="88.4" y="86.7">3</text>
<text x="90.8" y="86.7">will</text>
<text x="95.3" y="86.7">be</text>
<text x="98.7" y="86.7">used</text>
<text x="104.3" y="86.7">to</text>
<text x="107.3" y="86.7">debug.</text>
<text x="49.3" y="116.9">USB</text>
<text x="49.3" y="119">Used</text>
<text x="54.3" y="116.9">Port:</text>
<text x="55" y="119">for</text>
<text x="58.9" y="119">programming</text>
<text x="72.5" y="119">SMD</text>
<text x="80.8" y="116.9">LEDs:</text>
<text x="80.8" y="119">LED 1</text>
<text x="87.8" y="119">will</text>
<text x="92.2" y="119">activate</text>
<text x="100.9" y="119">with</text>
<text x="105.9" y="119">debug</text>
<text x="112.7" y="119">switch.</text>
<text x="203.2" y="118.7">Sensor:</text>
<text x="244.6" y="119">All</text>
<text x="248.2" y="119">resistors</text>
<text x="257.6" y="119">are</text>
<text x="261.8" y="119">rated</text>
<text x="267.9" y="119">1/4</text>
<text x="272.8" y="119">W</text>
<text x="49.3" y="121">ESP32.</text>
<text x="80.8" y="121">LED 2</text>
<text x="80.8" y="123.1">UART communication.</text>
<text x="87.8" y="121">will</text>
<text x="92.2" y="121">activate</text>
<text x="100.9" y="121">with</text>
<text x="105.9" y="121">successful</text>
<text x="203.2" y="120.8">Gyroscope</text>
<text x="214" y="120.8">and</text>
<text x="218.7" y="120.8">Accelerometer</text>
<text x="244.6" y="123">0.1uf</text>
<text x="244.6" y="125.1">100uf</text>
<text x="250.7" y="123">capacitors</text>
<text x="251.3" y="125.1">rated</text>
<text x="257.3" y="125.1">25V</text>
<text x="261.8" y="123">are</text>
<text x="266" y="123">rated</text>
<text x="272" y="123">50V</text>
<text x="244.6" y="127.1">330uf</text>
<text x="251.3" y="127.1">rated</text>
<text x="257.3" y="127.1">4V</text>
</g>
<g font-size="1.8" fill="#006464">
<text x="39.9" y="52.9">+9V</text>
<text x="46.4" y="52.9">JP1</text>
<text x="60.4" y="52.9">JP3</text>
<text x="66.5" y="52.9">+5V</text>
<text x="152.3" y="52.9">ESP32-S3-WROOM-1-N4</text>
<text x="163.7" y="50.4">U2</text>
<text x="183.7" y="53.7">+3.3V</text>
<text x="44.7" y="55.5">Jumper</text>
<text x="58.7" y="55.5">Jumper</text>
<text x="75.2" y="56.7">LM2575-3.3</text>
<text x="79.9" y="54.2">U1</text>
<text x="125.2" y="56.2">+3.3V</text>
<text x="132.8" y="56.7">10k</text>
<text x="133.3" y="54.2">R3</text>
<text x="205" y="56.7">+9V</text>
<text x="211.1" y="58">Upstream</text>
<text x="219.8" y="55.5">J3</text>
<text x="221.3" y="58">Connector</text>
<text x="239.3" y="56.7">+9V</text>
<text x="244.2" y="58">Downstream</text>
<text x="254.1" y="55.5">J5</text>
<text x="256.8" y="58">Connector</text>
<text x="25.2" y="63.1">Barrel_Jack_Switch</text>
<text x="33.1" y="60.6">J1</text>
<text x="44.7" y="64.4">Jumper</text>
<text x="46.4" y="61.8">JP2</text>
<text x="57.2" y="60.6">F1</text>
<text x="57.2" y="63.1">2A</text>
<text x="71.6" y="64.4">Vin</text>
<text x="85.8" y="61.8">FDBK</text>
<text x="95.9" y="64.4">220uH</text>
<text x="97.8" y="61.8">L1</text>
<text x="104.9" y="62.6">+3.3V</text>
<text x="186.7" y="60.6">C6</text>
<text x="186.7" y="63.1">0.1uF</text>
<text x="67.3" y="72">C2</text>
<text x="77.1" y="68.1" transform="rotate(-90 77.1 68.1)">GND</text>
<text x="80.9" y="68.1" transform="rotate(-90 80.9 68.1)">*ON/OFF</text>
<text x="84.7" y="68.1" transform="rotate(-90 84.7 68.1)">EPAD</text>
<text x="86.6" y="66.9">Vout</text>
<text x="96.5" y="70.7">D1</text>
<text x="111.8" y="72">C5</text>
<text x="125.2" y="68.9">+3.3V</text>
<text x="132.8" y="69.4">10k</text>
<text x="133.3" y="66.9">R4</text>
<text x="67.3" y="74.5">100uF</text>
<text x="96.5" y="73.3">SS14</text>
<text x="111.8" y="74.5">330uF</text>
<text x="236.7" y="88.5">+9V</text>
<text x="37.7" y="93.6">SW_Push</text>
<text x="39.9" y="91">SW1</text>
<text x="66.9" y="93.6">SW_Push</text>
<text x="69.1" y="91">SW2</text>
<text x="96.1" y="93.6">SW_Push</text>
<text x="98.3" y="91">SW3</text>
<text x="223" y="93.6">J4</text>
<text x="247.7" y="92.3">TP1</text>
<text x="247.7" y="94.8">TestPoint</text>
<text x="216.3" y="96.1">Conn_01x04_Pin</text>
<text x="220.9" y="97.5">1</text>
<text x="235.7" y="96.9">+3.3V</text>
<text x="247.7" y="99.9">TP2</text>
<text x="247.7" y="107.5">TP3</text>
<text x="247.7" y="102.5">TestPoint</text>
<text x="39.2" y="111.4">0.1uF</text>
<text x="40.6" y="108.8">C1</text>
<text x="68.4" y="111.4">0.1uF</text>
<text x="69.8" y="108.8">C3</text>
<text x="97.6" y="111.4">0.1uF</text>
<text x="99" y="108.8">C4</text>
<text x="247.7" y="110.1">TestPoint</text>
<text x="62.7" y="129.1">+5V</text>
<text x="94.6" y="131.7">220</text>
<text x="95.2" y="129.1">R1</text>
<text x="101.6" y="130.4">RED_LED</text>
<text x="104.4" y="127.9">D2</text>
<text x="205.2" y="126.1">+3.3V</text>
<text x="218.9" y="130.4">VCC</text>
<text x="58" y="134.2">1</text>
<text x="58" y="136.8">2</text>
<text x="218.9" y="132.9">GND</text>
<text x="218.9" y="135.5">SCL</text>
<text x="228.6" y="137.9">U3</text>
<text x="58" y="139.3">3</text>
<text x="58" y="141.8">4</text>
<text x="95.2" y="141.8">R2</text>
<text x="101" y="143.1">BLUE_LED</text>
<text x="104.4" y="140.6">D3</text>
<text x="218.9" y="138">SDA</text>
<text x="218.9" y="140.6">XDA</text>
<text x="218.9" y="143.1">XCL</text>
<text x="228.6" y="140.4">MPU-6050</text>
<text x="58" y="144.4">5</text>
<text x="94.6" y="144.4">220</text>
<text x="218.9" y="145.6">AD0</text>
<text x="218.9" y="148.2">INT</text>
</g>
<g font-size="1.8" fill="#0f0f0f">
<text x="139.7" y="59.3">EN</text>
<text x="139.7" y="64.4">RX</text>
<text x="233.5" y="60.6">RX</text>
<text x="269.4" y="60.6">TX</text>
<text x="139.7" y="67">TX</text>
<text x="139.7" y="72">BOOT</text>
<text x="183.9" y="77.1">USB_D-</text>
<text x="139.7" y="82.2">DEBUG</text>
<text x="183.9" y="79.7">USB_D+</text>
<text x="139.7" y="84.7">LED_1</text>
<text x="139.7" y="87.3">LED_2</text>
<text x="139.7" y="92.4">SDA</text>
<text x="139.7" y="94.9">SCL</text>
<text x="54.5" y="97.4">EN</text>
<text x="81.3" y="97.4">BOOT</text>
<text x="109.1" y="97.4">DEBUG</text>
<text x="205.7" y="100">EXTRA_2</text>
<text x="205.7" y="97.4">EXTRA_1</text>
<text x="139.7" y="107.6">EXTRA_2</text>
<text x="139.7" y="105.1">EXTRA_1</text>
<text x="205.7" y="102.5">EXTRA_3</text>
<text x="205.7" y="105.1">EXTRA_4</text>
<text x="139.7" y="110.1">EXTRA_3</text>
<text x="139.7" y="112.7">EXTRA_4</text>
<text x="65.8" y="135.5">USB_D+</text>
<text x="85.1" y="134.3">LED_1</text>
<text x="212.1" y="134.3">SCL 3</text>
<text x="212.1" y="136.8">SDA 4</text>
<text x="65.8" y="138.1">USB_D-</text>
<text x="85.1" y="147">LED_2</text>
</g>
<g font-size="1.8" fill="#a90000">
<text x="39.9" y="65.8">1</text>
<text x="69.1" y="63.2">1</text>
<text x="92" y="60.7">4</text>
<text x="92" y="65.8">2</text>
<text x="215.8" y="60.7">1</text>
<text x="215.8" y="63.2">3</text>
<text x="215.8" y="65.8">5</text>
<text x="224.7" y="60.7">2</text>
<text x="224.7" y="63.2">4</text>
<text x="224.7" y="65.8">6</text>
<text x="250.1" y="60.7">1</text>
<text x="250.1" y="63.2">3</text>
<text x="250.1" y="65.8">5</text>
<text x="259" y="60.7">2</text>
<text x="259" y="63.2">4</text>
<text x="259" y="65.8">6</text>
<text x="39.9" y="68.3">3</text>
<text x="39.9" y="70.9">2</text>
<text x="75.9" y="70.6" transform="rotate(-90 75.9 70.6)">3</text>
<text x="79.8" y="70.6" transform="rotate(-90 79.8 70.6)">5</text>
<text x="83.6" y="70.6" transform="rotate(-90 83.6 70.6)">6</text>
<text x="215.8" y="68.3">7</text>
<text x="224.7" y="68.3">8</text>
<text x="250.1" y="68.3">7</text>
<text x="259" y="68.3">8</text>
<text x="220.9" y="100.1">2</text>
<text x="220.9" y="102.6">3</text>
<text x="220.9" y="105.2">4</text>
<text x="216.5" y="129.3">1</text>
<text x="216.5" y="131.8">2</text>
<text x="61.5" y="133.1">1</text>
<text x="61.5" y="135.6">2</text>
<text x="61.5" y="138.2">3</text>
<text x="61.5" y="140.7">4</text>
<text x="61.5" y="143.3">5</text>
<text x="216.5" y="139.4">5</text>
<text x="216.5" y="142">6</text>
<text x="216.5" y="144.5">7</text>
<text x="216.5" y="147.1">8</text>
</g>
<g font-size="1.4" fill="#a90000">
<text x="151.8" y="59.4">3</text>
<text x="177.2" y="56.9">2</text>
<text x="151.3" y="64.5">36</text>
<text x="63.2" y="69.2" transform="rotate(-90 63.2 69.2)">1</text>
<text x="93.7" y="67.9" transform="rotate(-90 93.7 67.9)">C</text>
<text x="107.7" y="69.2" transform="rotate(-90 107.7 69.2)">1</text>
<text x="151.3" y="67.1">37</text>
<text x="63.2" y="76.8" transform="rotate(-90 63.2 76.8)">2</text>
<text x="93.7" y="75.5" transform="rotate(-90 93.7 75.5)">A</text>
<text x="151.3" y="72.1">27</text>
<text x="151.3" y="74.7">39</text>
<text x="151.3" y="77.2">38</text>
<text x="176.7" y="72.1">10</text>
<text x="176.7" y="74.7">11</text>
<text x="176.7" y="77.2">13</text>
<text x="151.3" y="79.8">15</text>
<text x="151.8" y="82.3">4</text>
<text x="176.7" y="79.8">14</text>
<text x="176.7" y="82.3">23</text>
<text x="151.8" y="84.8">5</text>
<text x="151.8" y="87.4">6</text>
<text x="151.8" y="89.9">7</text>
<text x="176.7" y="84.8">28</text>
<text x="176.7" y="87.4">29</text>
<text x="176.7" y="89.9">30</text>
<text x="151.3" y="92.5">12</text>
<text x="151.3" y="95">17</text>
<text x="176.7" y="92.5">31</text>
<text x="176.7" y="95">32</text>
<text x="151.3" y="97.5">18</text>
<text x="151.3" y="100.1">19</text>
<text x="176.7" y="97.5">33</text>
<text x="176.7" y="100.1">34</text>
<text x="151.3" y="102.6">20</text>
<text x="151.3" y="105.2">21</text>
<text x="151.3" y="107.7">22</text>
<text x="176.7" y="102.6">35</text>
<text x="176.7" y="105.2">26</text>
<text x="176.7" y="107.7">16</text>
<text x="151.8" y="110.2">8</text>
<text x="151.8" y="112.8">9</text>
<text x="176.7" y="110.2">24</text>
<text x="176.7" y="112.8">25</text>
<text x="177.2" y="117.9">1</text>
<text x="175.8" y="122.9">41_1</text>
<text x="175.8" y="125.5">41_2</text>
<text x="176.7" y="120.4">40</text>
<text x="175.8" y="128">41_3</text>
<text x="175.8" y="130.6">41_4</text>
<text x="175.8" y="133.1">41_5</text>
<text x="175.8" y="135.6">41_6</text>
<text x="175.8" y="138.2">41_7</text>
<text x="175.8" y="140.7">41_8</text>
<text x="175.8" y="143.3">41_9</text>
</g>
<g font-size="1.4" fill="#006464">
<text x="171.2" y="57.9">3V3</text>
<text x="156" y="60.4">EN</text>
<text x="156" y="65.5">RXD0</text>
<text x="156" y="68">TXD0</text>
<text x="156" y="73.1">IO0</text>
<text x="156" y="75.7">IO1</text>
<text x="170.5" y="73.1">IO17</text>
<text x="170.5" y="75.7">IO18</text>
<text x="156" y="78.2">IO2</text>
<text x="156" y="80.7">IO3</text>
<text x="156" y="83.3">IO4</text>
<text x="170.5" y="78.2">IO19</text>
<text x="170.5" y="80.7">IO20</text>
<text x="170.5" y="83.3">IO21</text>
<text x="156" y="85.8">IO5</text>
<text x="156" y="88.4">IO6</text>
<text x="170.5" y="85.8">IO35</text>
<text x="170.5" y="88.4">IO36</text>
<text x="156" y="90.9">IO7</text>
<text x="156" y="93.4">IO8</text>
<text x="156" y="96">IO9</text>
<text x="170.5" y="90.9">IO37</text>
<text x="170.5" y="93.4">IO38</text>
<text x="170.5" y="96">IO39</text>
<text x="156" y="98.5">IO10</text>
<text x="156" y="101.1">IO11</text>
<text x="170.5" y="98.5">IO40</text>
<text x="170.5" y="101.1">IO41</text>
<text x="156" y="103.6">IO12</text>
<text x="156" y="106.1">IO13</text>
<text x="170.5" y="103.6">IO42</text>
<text x="170.5" y="106.1">IO45</text>
<text x="156" y="108.7">IO14</text>
<text x="156" y="111.2">IO15</text>
<text x="156" y="113.8">IO16</text>
<text x="170.5" y="108.7">IO46</text>
<text x="170.5" y="111.2">IO47</text>
<text x="170.5" y="113.8">IO48</text>
<text x="170.9" y="118.8">GND</text>
<text x="168.4" y="121.4">GND__1</text>
<text x="168.4" y="123.9">GND__2</text>
<text x="168.4" y="126.5">GND__3</text>
<text x="168.4" y="129">GND__4</text>
<text x="168.4" y="131.5">GND__5</text>
<text x="168.4" y="134.1">GND__6</text>
<text x="168.4" y="136.6">GND__7</text>
<text x="168.4" y="139.2">GND__8</text>
<text x="168.4" y="141.7">GND__9</text>
<text x="167.4" y="144.2">GND__10</text>
</g>
<text font-size="1.4" fill="#840000" x="107.7" y="76.8" transform="rotate(-90 107.7 76.8)">2</text>
</svg>
